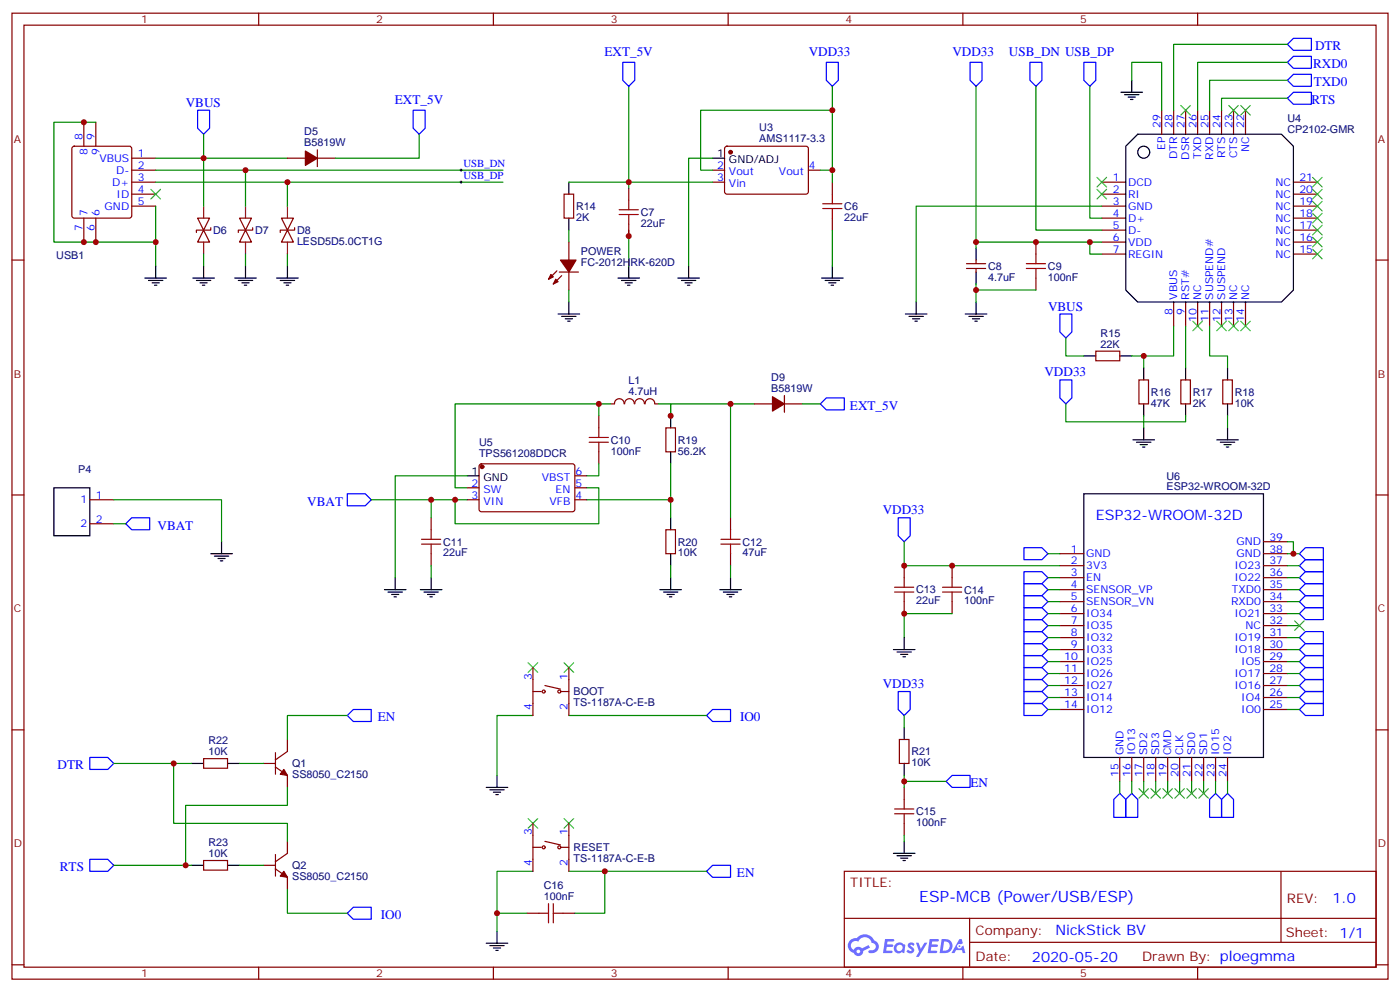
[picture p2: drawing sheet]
<svg xmlns="http://www.w3.org/2000/svg" width="412mm" height="292mm" viewBox="0 0 412 292" stroke-linecap="round" stroke-linejoin="round" font-family="sans-serif">
<g fill="none" stroke="#870000" stroke-width=".35">
<path d="M3.5 3.9h405.4v284.3h-405.4zM7.1 7.4h398.2v277.3h-398.2zM76.2 3.9v3.5M145.3 3.9v3.5M214.5 3.9v3.5M283.6 3.9v3.5M352.8 3.9v3.5M3.5 76.6h3.6M405.3 76.6h3.6M3.5 145.7h3.6M405.3 145.7h3.6M3.5 214.8h3.6"/>
<path d="M405.3 214.8h3.6M248.7 256.5h156.6v28.2h-156.6zM377.3 256.5v20.9M248.7 270.3h156.5M285.6 277.4h119.6M285.6 270.3v14.1M3.5 284h3.6M76.2 284.7v3.5M145.3 284.7v3.5M214.5 284.7v3.5M283.6 284.7v3.5M352.8 284.7v3.5"/>
<path d="M405.3 284h3.6"/>
</g>
<g fill="#5487ff">
<path d="M267.7 277.6a1.22 1.22 0 0 1 1.7 .3l-.4 .6a.47 .47 0 0 0-.3-.4 .47 .47 0 0 0-.5 .2l.1 .2a1.14 1.14 0 0 1 .8 1.8 1.14 1.14 0 0 1-1.9-.1l-.2-.1 .5-.6 .7 .4a.29 .29 0 0 0 .3-.2 .29 .29 0 0 0-.2-.3 1.04 1.04 0 0 1-.6-1.8z"/>
<path d="M260.7 276.4h2.4l.3 .2-.2 .5h-1.8l-.1 .9h1.5l.3 .4-.3 .3h-1.6l-.2 1.1 1.7 .1 .2 .3-.2 .3-2.6 .1z"/>
<path d="M273.8 276.4h2.4l.3 .2-.1 .5h-1.8l-.2 .9h1.6l.3 .4-.4 .3h-1.6l-.1 1.1 1.7 .1 .2 .3-.2 .3h-2.6z"/>
<path d="M282.6 276.4h.7l.3 1.3-.6 .3a.69 .69 0 0 0-1 .2 .69 .69 0 0 0 .4 1 .69 .69 0 0 0 .9-.6l.5-.3 .6 2.2h-.8l-.2-.8h-1.8l-.5 .8h-.8z"/>
<path d="M269.8 277.5h.8l.6 1.8 1.1-1.8h.9l-2.6 4.2h-.8l.9-1.6z"/>
<path d="M277.4 276.4l-.6 4.2h1.3a2.11 2.11 0 0 0 2.5-2.2 2.11 2.11 0 0 0-2.5-2zM278.1 277.1a1.39 1.39 0 0 1 1.7 1.5 1.39 1.39 0 0 1-1.8 1.2h-.3z"/>
<path d="M263.7 278a1.54 1.54 0 0 0-.1 2.2 1.54 1.54 0 0 0 2.2 .1l.6 .3 .3-2.3-.2-.3h-.4a1.49 1.49 0 0 0-2.4 0zM264 279a.94 .94 0 0 1 1.8 0 .94 .94 0 0 1-1.8 0z"/>
<path d="M250.4 276.8a2.18 2.18 0 0 0 1.1 3.7 1.44 1.44 0 0 0 1.6 .9 1.44 1.44 0 0 0 1.2-1.5l2-1-.5-.7-1.9 1a1.47 1.47 0 0 0-2.4 .4 1.39 1.39 0 0 1-.7-1.9 1.39 1.39 0 0 1 2-.5 2.12 2.12 0 0 1 2.2-1.3 2.12 2.12 0 0 1 1.9 1.7 1.14 1.14 0 0 1 1.1 1.4 1.14 1.14 0 0 1-1.7 .7 .43 .43 0 0 0-.5 .4 .43 .43 0 0 0 .4 .5 1.98 1.98 0 0 0 2.5-1.3 1.98 1.98 0 0 0-1.2-2.5 3.1 3.1 0 0 0-5.3-.7l-.9 .1zM252.3 280.1a.55 .55 0 0 1 1.1 0 .55 .55 0 0 1-1.1 0z"/>
<circle cx="282.6" cy="278.5" r=".26"/>
</g>
<g fill="none" stroke="#870000" stroke-width=".35">
<path d="M24.7 36v7M28.2 36v7M342.2 32.5v7M345.7 32.5v7M349.2 32.5v7M352.8 32.5v7M356.3 32.5v7M359.8 32.5v7M363.4 32.5v7M366.9 32.5v7M21.4 43.2l.5-.2h16.2l.5 .2 .2 .5v19.8l-.2 .5-.5 .2h-16.2l-.5-.2-.2-.5v-19.8zM38.8 57.1h7.1"/>
<path d="M38.8 53.6h7.1M38.8 50.1h7.1M38.8 46.6h7.1M84.7 46.6h5.3M93.5 44.1v4.9M93.5 46.6h5.3M166.2 57.1h2.8v7.1h-2.8zM185.2 55.4v3.5M209.9 53.6h3.5M209.9 50.1h3.5M213.7 43.2l.4-.2 23.6 .1 .4 .6v13l-.7 .4h-23.5l-.5-.7v-12.7zM238.1 50.1h3.6"/>
<path d="M245.2 53.6v3.5M324.6 57.1h7M324.6 53.6h7M381 57.1h7.1M381 53.6h7.1M24.7 64.2v7.1M28.2 64.2v7.1M38.8 60.7h7.1M58.2 64.2h3.5l-1.7 3.5zM60 67.7l1.7 3.6h-3.5zM62.1 67v.7h-4.2v.7M70.6 64.2h3.5l-1.8 3.5z"/>
<path d="M72.3 67.7l1.8 3.6h-3.5zM74.4 67v.7h-4.2v.7M82.9 64.2h3.5l-1.7 3.5zM84.7 67.7l1.7 3.6h-3.5zM86.8 67v.7h-4.3v.7M164 79.7l-2.4 2.5M167.6 71.3v5.3M185.2 66v3.5M245.2 64.2v3.5M284.7 79h5.6M284.7 77.6h5.6M287.5 76.6v1"/>
<path d="M287.5 79v1.1M305.2 71.3v3.5M324.6 60.7h7M324.6 64.2h7M324.6 67.7h7M324.6 71.3h7M324.6 74.8h7M381 60.7h7.1M381 64.2h7.1M381 67.7h7.1M381 71.3h7.1M381 74.8h7.1"/>
<path d="M164.7 80.1h5.7M165.5 81.1l-2.5 2.5M167.6 80.1v5.3M305.2 81.8v3.6M345.7 88.9v7.1M349.2 88.9v7.1M352.8 88.9v7.1M356.3 88.9v7.1M359.8 88.9v7.1M363.4 88.9v7.1M366.9 88.9v7.1M179.9 118.9h1.1"/>
<path d="M181 118.9a1.41 1.41 0 0 1 1.4-1.5 1.41 1.41 0 0 1 1.4 1.5M184 118.9a1.41 1.41 0 0 1 1.4-1.5 1.41 1.41 0 0 1 1.4 1.5M187 118.9a1.41 1.41 0 0 1 1.4-1.5 1.41 1.41 0 0 1 1.4 1.5M190 118.9a1.41 1.41 0 0 1 1.4-1.5 1.41 1.41 0 0 1 1.4 1.5M193 118.9h1M222.2 118.9h5.3M231.1 116.4v5M231.1 118.9h5.3M322.8 103.4h7v2.8h-7zM335.5 111.8h2.8v7.1h-2.8zM347.8 111.8h2.9v7.1h-2.9zM360.2 111.8h2.8v7.1h-2.8z"/>
<path d="M141.3 136.7l.5-.2 27.1 .1 .4 .6v13l-.7 .4h-27.1l-.4-.7v-12.7zM176.4 122.4v3.5M176.4 133v3.5M196.1 125.9h2.9v7.1h-2.9zM26.5 147.1h7M26.5 154.2h7M127 152.4v3.5M137.6 147.1h3.5M137.6 143.6h3.5M169.3 147.1h3.6M169.3 143.6h3.6M169.3 140.1h3.6"/>
<path d="M196.1 155.9h2.9v7.1h-2.9zM215.2 152.4v3.5M372.2 159.5h7M127 163v3.5M215.2 163v3.5M266.3 166.5v3.5M266.3 177.1v3.5M280.5 166.5v3.5M280.5 177.1v3.5M312.2 163h7.1M312.2 166.5h7.1M312.2 170h7.1"/>
<path d="M312.2 173.6h7.1M312.2 177.1h7.1M372.2 163h7M372.2 166.5h7M372.2 170h7M372.2 173.6h7M372.2 177.1h7M157 196.5v14.1M167.6 196.5v14.1M312.2 180.6h7.1M312.2 184.1h7.1M312.2 187.7h7.1"/>
<path d="M312.2 191.2h7.1M312.2 194.7h7.1M312.2 198.3h7.1M372.2 180.6h7M372.2 184.1h7M372.2 187.7h7M372.2 191.2h7M372.2 194.7h7M372.2 198.3h7M84.7 217.7v3.5l-3.6 2.5M157 203.6h2.5M160.5 201.8l4.6 1"/>
<path d="M165.1 203.6h2.5M264.9 217.7h2.9v7h-2.9zM312.2 201.8h7.1M312.2 205.3h7.1M312.2 208.8h7.1M372.2 201.8h7M372.2 205.3h7M372.2 208.8h7M60 223.3h7v2.8h-7zM77.6 224.7h3.5M81.1 225.8l3.6 2.4v3.6M81.1 221.5v6.4"/>
<path d="M266.3 231.8v3.5M329.8 223v7M333.4 223v7M336.9 223v7M340.4 223v7M344 223v7M347.5 223v7M351 223v7M354.5 223v7M358.1 223v7M361.6 223v7M60 253.3h7v2.8h-7z"/>
<path d="M77.6 254.7h3.5M81.1 255.8l3.6 2.4v3.6M81.1 251.5v6.4M84.7 247.7v3.5l-3.6 2.4M157 242.4v14.1M157 249.4h2.5M160.5 247.7l4.6 1M165.1 249.4h2.5M167.6 242.4v14.1M266.3 242.4v3.5M155.2 268.8h3.5M165.8 268.8h3.5"/>
<circle cx="160.2" cy="203.6" r=".44"/>
<circle cx="164.7" cy="203.6" r=".44"/>
<circle cx="160.2" cy="249.4" r=".44"/>
<circle cx="164.7" cy="249.4" r=".44"/>
</g>
<g fill="none" stroke="#00f" stroke-width=".35">
<path d="M183.4 18.3h3.6v5.3l-1.8 1.8-1.8-1.8zM243.4 18.3h3.5v5.3l-1.7 1.8-1.8-1.8zM285.8 18.3h3.5v5.3l-1.8 1.8-1.7-1.8zM303.4 18.3h3.5v5.3l-1.7 1.8-1.8-1.8zM319.3 18.3h3.5v5.3l-1.8 1.8-1.7-1.8zM379.2 13.1l1.8-1.8h5.3v3.5h-5.3zM381 16.6h5.3v3.5h-5.3l-1.8-1.8zM58.2 32.5h3.5v5.2l-1.7 1.8-1.8-1.8zM121.7 32.5h3.5v5.2l-1.7 1.8-1.8-1.8zM379.2 23.6l1.8-1.7h5.3v3.5h-5.3zM379.2 28.9l1.8-1.7h5.3v3.5h-5.3zM312.2 92.4h3.5v5.3l-1.7 1.8-1.8-1.8z"/>
<path d="M241.7 118.9l1.7-1.8h5.3v3.5h-5.3zM312.2 111.8h3.5v5.3l-1.7 1.8-1.8-1.8zM37 154.2l1.8-1.8h5.3v3.5h-5.3zM102.3 145.3h5.3l1.8 1.8-1.8 1.8h-5.3zM264.6 152.4h3.5v5.3l-1.8 1.8-1.7-1.8zM301.6 171.8h5.3l1.8 1.8-1.8 1.7h-5.3zM301.6 175.3h5.3l1.8 1.8-1.8 1.8h-5.3zM301.6 168.3h5.3l1.8 1.7-1.8 1.8h-5.3zM301.6 161.2h5.3l1.8 1.8-1.8 1.7h-5.3zM301.6 178.9h5.3l1.8 1.7-1.8 1.8h-5.3zM382.8 177.1l1.7-1.8h5.3v3.6h-5.3zM382.8 163l1.7-1.8h5.3v3.5h-5.3z"/>
<path d="M382.8 166.5l1.7-1.8h5.3v3.6h-5.3zM382.8 170l1.7-1.7h5.3v3.5h-5.3zM382.8 173.6l1.7-1.8h5.3v3.5h-5.3zM384.5 178.9h5.3v3.5h-5.3l-1.7-1.8zM301.6 182.4h5.3l1.8 1.7-1.8 1.8h-5.3zM301.6 185.9h5.3l1.8 1.8-1.8 1.7h-5.3zM301.6 189.4h5.3l1.8 1.8-1.8 1.8h-5.3zM301.6 193h5.3l1.8 1.7-1.8 1.8h-5.3zM301.6 196.5h5.3l1.8 1.8-1.8 1.7h-5.3zM382.8 187.7l1.7-1.8h5.3v3.5h-5.3zM382.8 194.7l1.7-1.7h5.3v3.5h-5.3zM382.8 198.3l1.7-1.8h5.3v3.5h-5.3z"/>
<path d="M384.5 189.4h5.3v3.6h-5.3l-1.7-1.8zM104.1 208.8h5.3v3.6h-5.3l-1.8-1.8zM208.1 210.6l1.8-1.8h5.3v3.6h-5.3zM264.6 203.6h3.5v5.2l-1.8 1.8-1.7-1.8zM301.6 200h5.3l1.8 1.8-1.8 1.8h-5.3zM301.6 203.6h5.3l1.8 1.7-1.8 1.8h-5.3zM301.6 207.1h5.3l1.8 1.7-1.8 1.8h-5.3zM382.8 208.8l1.7-1.7h5.3v3.5h-5.3zM384.5 200h5.3v3.6h-5.3l-1.7-1.8zM384.5 203.6h5.3v3.5h-5.3l-1.7-1.8zM26.5 223h5.2l1.8 1.7-1.8 1.8h-5.2zM278.7 230l1.8-1.8h5.3v3.6h-5.3z"/>
<path d="M329.8 233.5l1.8 1.8v5.3h-3.5v-5.3zM333.4 233.5l1.7 1.8v5.3h-3.5v-5.3zM358.1 233.5l1.7 1.8v5.3h-3.5v-5.3zM361.6 233.5l1.8 1.8v5.3h-3.6v-5.3zM26.5 252.9h5.2l1.8 1.8-1.8 1.8h-5.2zM208.1 256.5l1.8-1.8h5.3v3.5h-5.3zM102.3 268.8l1.8-1.7h5.3v3.5h-5.3z"/>
</g>
<g fill="none" stroke="#008700" stroke-width=".35">
<path d="M379.2 18.3h-26.4v14.2M379.2 13.1h-33.5v19.4M28.2 36h-12.3v35.3h30v-10.6M60 39.5v21.2M123.5 39.5v7.1h-24.7M185.2 25.4v28.2h24.7M245.2 25.4v7.1M287.5 25.4v47.6M305.2 25.4v42.3h19.4M321 25.4v38.8h3.6M333.4 23.6v-5.3h8.8v14.2M379.2 23.6h-22.9v8.9"/>
<path d="M379.2 28.9h-19.4v3.6M45.9 46.6h38.8M45.9 50.1h102.3M45.9 53.6h102.3M72.3 50.1v10.6M84.7 53.6v7.1M167.6 53.6h17.6v1.8M209.9 50.1h-3.5v-17.6h38.8v17.6h-3.5M209.9 46.6h-7.1v31.7M245.2 50.1v3.5M45.9 71.3v7M60 74.8v3.5"/>
<path d="M72.3 74.8v3.5M84.7 74.8v3.5M167.6 67.7v3.6M185.2 67.7v10.6M245.2 67.7v10.6M287.5 71.3h37.1M321 71.3v3.5h3.6M324.6 60.7h-54.7v28.2M167.6 85.4v3.5M287.5 83.6v5.3M287.5 85.4h17.7M314 99.5v5.3h5.3"/>
<path d="M345.7 96v8.8h-8.8M349.2 96v12.3M356.3 96v8.8h5.3v3.5M176.4 118.9h3.5M194 118.9h3.6v3.5v-3.5h17.6v33.5M215.2 118.9h7M236.4 118.9h5.3M314 118.9v5.3h35.2v-1.8M333.4 104.8h3.5v3.5M176.4 136.5v3.6h-3.5M176.4 122.4v-3.5h-42.3v24.7h3.5M197.6 136.5v15.9"/>
<path d="M336.9 122.4v3.5M361.6 122.4v3.5M33.5 147.1h31.8v12.4M33.5 154.2h3.5M109.4 147.1h17.6M134.1 147.1h-7.1v5.3M137.6 140.1h-21.2v29.9M172.9 143.6h3.5v10.6h-42.3v-7.1h3.5M172.9 147.1h24.7M266.3 159.5v7h45.9M379.2 159.5h1.8v3.5M127 166.5v3.5"/>
<path d="M197.6 166.5v3.5M215.2 166.5v3.5M308.7 177.1h3.5M308.7 163h3.5M308.7 170h3.5M308.7 173.6h3.5M379.2 177.1h3.6M379.2 163h3.6M379.2 170h3.6M379.2 173.6h3.6M379.2 166.5h3.6M280.5 180.6h-14.2v7.1"/>
<path d="M308.7 180.6h3.5M308.7 184.1h3.5M308.7 187.7h3.5M308.7 191.2h3.5M308.7 194.7h3.5M308.7 198.3h3.5M379.2 180.6h3.6M379.2 184.1h3.6M379.2 187.7h3.6M379.2 191.2h3.6M379.2 194.7h3.6M379.2 198.3h3.6"/>
<path d="M102.3 210.6h-17.6v7.1M157 210.6h-10.6v17.6M167.6 210.6h40.5M266.3 210.6v3.5M308.7 201.8h3.5M308.7 205.3h3.5M308.7 208.8h3.5M379.2 201.8h3.6M379.2 205.3h3.6M379.2 208.8h3.6M33.5 224.7h22.9M51.2 224.7v17.7h33.5v5.3"/>
<path d="M70.6 224.7h7M84.7 231.8v5.3h-30v17.6M266.3 228.2v3.6M266.3 230h12.4M329.8 230v3.5M333.4 230v3.5M336.9 230v3.5M340.4 230v3.5M344 230v3.5M347.5 230v3.5M351 230v3.5M354.5 230v3.5"/>
<path d="M358.1 230v3.5M361.6 230v3.5M33.5 254.7h22.9M70.6 254.7h7M157 256.5h-10.6v17.6M167.6 256.5h40.5M178.2 256.5v12.3h-8.9M266.3 245.9v1.8M84.7 261.8v7h17.6M146.4 268.8h8.8"/>
</g>
<g fill="none" stroke="#000" stroke-width=".35">
<path d="M330.2 27.2h6.3M331.3 27.9h4.2M332.3 28.6h2.1M333 29.3h.7M333.4 23.6v3.6M335.1 39.5h42.4l3.5 3.5v42.4l-3.5 3.5h-42.4l-3.5-3.5v-42.4zM167.6 53.6v3.5M209.9 46.6h3.5M45.9 78.3v3.5M60 78.3v3.5M72.3 78.3v3.5M84.7 78.3v3.5"/>
<path d="M167.6 64.2v3.5M185.2 78.3v3.5M202.8 78.3v3.5M245.2 78.3v3.5M287.5 73v3.6M42.7 81.8h6.3M43.7 82.5h4.3M44.8 83.3h2.1M45.5 84h.7M56.8 81.8h6.3M57.9 82.5h4.2M58.9 83.3h2.1"/>
<path d="M59.6 84h.7M69.1 81.8h6.4M70.2 82.5h4.2M71.3 83.3h2.1M72 84h.7M81.5 81.8h6.3M82.5 82.5h4.3M83.6 83.3h2.1M84.3 84h.7M164.4 92.4h6.3M165.5 93.1h4.2M166.5 93.8h2.1"/>
<path d="M167.2 94.5h.7M167.6 88.9v3.5M182 81.8h6.4M183.1 82.5h4.2M184.1 83.3h2.2M184.9 84h.7M199.7 81.8h6.3M200.7 82.5h4.3M201.8 83.3h2.1M202.5 84h.7M242 81.8h6.4M243.1 82.5h4.2"/>
<path d="M244.1 83.3h2.1M244.8 84h.7M266.7 92.4h6.3M267.8 93.1h4.2M268.8 93.8h2.1M269.5 94.5h.7M269.9 88.9v3.5M284.3 92.4h6.4M285.4 93.1h4.2M286.5 93.8h2.1M287.2 94.5h.7M287.5 80.1v3.5"/>
<path d="M287.5 88.9v3.5M319.3 104.8h3.5M329.8 104.8h3.6M336.9 108.3v3.5M336.9 118.9v3.5M349.2 108.3v3.5M349.2 118.9v3.5M361.6 108.3v3.5M361.6 118.9v3.5M197.6 122.4v3.5M197.6 133v3.5M333.7 129.5h6.4"/>
<path d="M334.8 130.2h4.2M335.8 130.9h2.2M336.5 131.6h.8M336.9 125.9v3.6M358.4 129.5h6.4M359.5 130.2h4.2M360.5 130.9h2.2M361.2 131.6h.7M361.6 125.9v3.6M15.9 143.6h10.6v14.1h-10.6zM65.3 159.5v3.5M137.6 140.1h3.5"/>
<path d="M197.6 152.4v3.5M319.3 145.3h52.9v77.7h-52.9zM62.1 163h6.3M63.1 163.7h4.3M64.2 164.4h2.1M64.9 165.1h.7M113.2 173.6h6.4M114.3 174.3h4.2M115.4 175h2.1M116.1 175.7h.7M116.4 170v3.6M123.8 173.6h6.4"/>
<path d="M124.9 174.3h4.2M125.9 175h2.2M126.6 175.7h.8M127 170v3.6M194.4 173.6h6.3M195.4 174.3h4.3M196.5 175h2.1M197.2 175.7h.7M197.6 163v3.5M197.6 170v3.6M212 173.6h6.4M213.1 174.3h4.2"/>
<path d="M214.1 175h2.2M214.8 175.7h.7M215.2 170v3.6M263.2 191.2h6.3M264.2 191.9h4.3M265.3 192.6h2.1M266 193.3h.7M266.3 187.7v3.5M266.3 214.1v3.6M56.4 224.7h3.6M67 224.7h3.6M143.2 231.8h6.4"/>
<path d="M144.3 232.5h4.2M145.3 233.2h2.2M146 233.9h.8M146.4 228.2v3.6M266.3 224.7v3.5M56.4 254.7h3.6M67 254.7h3.6M263.2 251.2h6.3M264.2 251.9h4.3M265.3 252.6h2.1M266 253.3h.7M266.3 247.7v3.5"/>
<path d="M143.2 277.6h6.4M144.3 278.3h4.2M145.3 279h2.2M146 279.8h.8M146.4 274.1v3.5"/>
<circle cx="336.9" cy="44.8" r="1.76"/>
</g>
<path d="M60 60.7v3.5M60 71.3v3.5M72.3 60.7v3.5M72.3 71.3v3.5M84.7 60.7v3.5M84.7 71.3v3.5" fill="none" stroke="#8c2424" stroke-width=".35"/>
<path d="M135.5 53.6h.7M135.5 50.1h.7M135.8 49.7v.7M135.8 53.3v.7" fill="none" stroke="#000" stroke-width=".29"/>
<g fill="#870000" stroke="#870000" stroke-width=".35">
<path d="M90 44.4l3.5 2.2-3.5 2.1z"/>
<path d="M163.7 82.2l.7 .7-1.4 .7z"/>
<path d="M162.3 80.8l.7 .7-1.4 .7z"/>
<path d="M165.1 76.6h4.6l-2.1 3.5z"/>
<path d="M83.6 226.5l1.1 1.7-2.2-.3z"/>
<path d="M83.6 256.5l1.1 1.7-2.2-.3z"/>
<path d="M227.5 116.8l3.6 2.1-3.6 2.1z"/>
<circle cx="215.2" cy="44.8" r=".53"/>
<circle cx="142" cy="137.4" r=".53"/>
</g>
<g fill="none" stroke="#a10000" stroke-width=".35">
<path d="M185.2 58.9v2.8M242.4 60h5.6M245.2 57.1v2.9M182.4 63.1h5.6M182.4 61.7h5.6M185.2 63.1v2.9M242.4 61.4h5.6M245.2 61.4v2.8M302.3 79h5.7M302.3 77.6h5.7M305.2 74.8v2.8M305.2 79v2.8"/>
<path d="M173.6 130.2h5.6M173.6 128.8h5.6M176.4 125.9v2.9M176.4 130.2v2.8M124.2 158.7h5.6M127 155.9v2.8M212.4 158.7h5.6M215.2 155.9v2.8M124.2 160.2h5.6M127 160.2v2.8M212.4 160.2h5.6M215.2 160.2v2.8"/>
<path d="M263.5 174.3h5.7M263.5 172.9h5.7M266.3 170v2.9M266.3 174.3v2.8M277.6 174.3h5.7M277.6 172.9h5.7M280.5 170v2.9M280.5 174.3v2.8M263.5 238.1h5.7M263.5 239.5h5.7M266.3 235.3v2.8M266.3 239.5v2.9"/>
<path d="M158.7 268.8h2.9M161.6 266v5.6M163 266v5.6M163 268.8h2.8"/>
</g>
<g fill="none" stroke="#3c3" stroke-width=".35">
<path d="M347.8 31l2.9 2.9M350.7 31l-2.9 2.9M361.9 31l2.9 2.9M364.8 31l-2.9 2.9M365.5 31l2.8 2.9M368.3 31l-2.8 2.9M44.4 55.7l2.9 2.9M47.3 55.7l-2.9 2.9M323.1 52.2l2.9 2.8M323.1 55.7l2.9 2.9M326 52.2l-2.9 2.8M326 55.7l-2.9 2.9"/>
<path d="M386.6 52.2l2.9 2.8M386.6 55.7l2.9 2.9M386.6 59.3l2.9 2.8M389.5 52.2l-2.9 2.8M389.5 55.7l-2.9 2.9M389.5 59.3l-2.9 2.8M386.6 62.8l2.9 2.8M386.6 66.3l2.9 2.8M386.6 69.8l2.9 2.9M386.6 73.4l2.9 2.8M389.5 62.8l-2.9 2.8M389.5 66.3l-2.9 2.8"/>
<path d="M389.5 69.8l-2.9 2.9M389.5 73.4l-2.9 2.8M351.4 94.5l2.8 2.9M354.2 94.5l-2.8 2.9M358.4 94.5l2.8 2.9M361.2 94.5l-2.8 2.9M361.9 94.5l2.9 2.9M364.8 94.5l-2.9 2.9M365.5 94.5l2.8 2.9M368.3 94.5l-2.8 2.9M155.6 195.1l2.8 2.8M158.4 195.1l-2.8 2.8"/>
<path d="M166.2 195.1l2.8 2.8M169 195.1l-2.8 2.8M381.4 182.7l2.8 2.9M384.2 182.7l-2.8 2.9M335.5 232.1l2.8 2.9M338.3 232.1l-2.8 2.9M339 232.1l2.8 2.9M341.8 232.1l-2.8 2.9M342.5 232.1l2.9 2.9M345.4 232.1l-2.9 2.9M346.1 232.1l2.8 2.9M348.9 232.1l-2.8 2.9"/>
<path d="M349.6 232.1l2.8 2.9M352.4 232.1l-2.8 2.9M353.1 232.1l2.9 2.9M356 232.1l-2.9 2.9M155.6 240.9l2.8 2.9M158.4 240.9l-2.8 2.9M166.2 240.9l2.8 2.9M169 240.9l-2.8 2.9"/>
</g>
<g fill="#c00">
<circle cx="215.2" cy="118.9" r=".88"/>
<circle cx="197.6" cy="147.1" r=".88"/>
<circle cx="127" cy="147.1" r=".88"/>
<circle cx="134.1" cy="147.1" r=".88"/>
<circle cx="266.3" cy="166.5" r=".88"/>
<circle cx="266.3" cy="230" r=".88"/>
<circle cx="266.3" cy="180.6" r=".88"/>
<circle cx="178.2" cy="256.5" r=".88"/>
<circle cx="54.7" cy="254.7" r=".88"/>
<circle cx="287.5" cy="85.4" r=".88"/>
<circle cx="185.2" cy="53.6" r=".88"/>
<circle cx="45.9" cy="71.3" r=".88"/>
<circle cx="24.7" cy="71.3" r=".88"/>
<circle cx="24.7" cy="36" r=".88"/>
<circle cx="60" cy="46.6" r=".88"/>
<circle cx="28.2" cy="71.3" r=".88"/>
<circle cx="72.3" cy="50.1" r=".88"/>
<circle cx="84.7" cy="53.6" r=".88"/>
<circle cx="245.2" cy="50.1" r=".88"/>
<circle cx="245.2" cy="32.5" r=".88"/>
<circle cx="336.9" cy="104.8" r=".88"/>
<circle cx="305.2" cy="71.3" r=".88"/>
<circle cx="287.5" cy="71.3" r=".88"/>
<circle cx="321" cy="71.3" r=".88"/>
<circle cx="51.2" cy="224.7" r=".88"/>
<circle cx="146.4" cy="268.8" r=".88"/>
<circle cx="280.5" cy="166.5" r=".88"/>
<circle cx="381" cy="163" r=".88"/>
<circle cx="176.4" cy="118.9" r=".88"/>
<circle cx="197.6" cy="122.4" r=".88"/>
<circle cx="185.2" cy="69.5" r=".88"/>
</g>
<text font-size="4.6" fill="#00f" x="270.8" y="265.5">ESP-MCB (Power/USB/ESP)</text>
<g font-size="4.2" fill="#00f">
<text x="322.8" y="153.1">ESP32-WROOM-32D</text>
<text x="392.5" y="265.7">1.0</text>
<text x="310.9" y="275.3">NickStick BV</text>
<text x="304" y="283.1">2020-05-20</text>
</g>
<g font-size="3.9" fill="#00f">
<text x="178.1" y="16.6">EXT_5V</text>
<text x="238.2" y="16.6">VDD33</text>
<text x="280.5" y="16.6">VDD33</text>
<text x="297.2" y="16.6">USB_DN USB_DP</text>
<text x="387.4" y="14.8">DTR</text>
<text x="386.8" y="20.1">RXD0</text>
<text x="387" y="25.4">TXD0</text>
<text x="54.7" y="31.4">VBUS</text>
<text x="116.3" y="30.7">EXT_5V</text>
<text x="386.3" y="30.7">RTS</text>
<text x="308.7" y="91.4">VBUS</text>
<text x="307.7" y="110.8">VDD33</text>
<text x="250.4" y="120.6">EXT_5V</text>
<text x="90.5" y="148.9">VBAT</text>
<text x="46.4" y="155.9">VBAT</text>
<text x="260" y="151.4">VDD33</text>
<text x="260" y="202.5">VDD33</text>
<text x="111.3" y="212.4">EN</text>
<text x="218" y="212.4">IO0</text>
<text x="17" y="226.5">DTR</text>
<text x="285.9" y="231.8">EN</text>
<text x="17.6" y="256.5">RTS</text>
<text x="217.1" y="258.2">EN</text>
<text x="112.2" y="270.6">IO0</text>
</g>
<g font-size="3.9" fill="#800">
<text x="250.5" y="261.1">TITLE:</text>
<text x="379.1" y="265.7">REV:</text>
<text x="287.4" y="275.3">Company:</text>
<text x="378.7" y="275.9">Sheet: 1/1</text>
<text x="287.4" y="282.9">Date:</text>
<text x="336.4" y="283">Drawn By: ploegmma</text>
</g>
<g font-size="3.2" fill="#800">
<text x="41.6" y="6.9">1</text>
<text x="110.8" y="6.9">2</text>
<text x="179.9" y="6.9">3</text>
<text x="249.1" y="6.9">4</text>
<text x="318.2" y="6.9">5</text>
<text x="4.1" y="42">A</text>
<text x="405.9" y="42">A</text>
<text x="4.1" y="111.1">B</text>
<text x="405.9" y="111.1">B</text>
<text x="4.1" y="180.3">C</text>
<text x="405.9" y="180.3">C</text>
<text x="4.1" y="249.4">D</text>
<text x="405.9" y="249.4">D</text>
<text x="41.6" y="287.7">1</text>
<text x="110.8" y="287.7">2</text>
<text x="179.9" y="287.7">3</text>
<text x="249.1" y="287.7">4</text>
<text x="318.2" y="287.7">5</text>
</g>
<g font-size="3.2" fill="#000080">
<text x="379.2" y="36">U4</text>
<text x="89.6" y="39.8">D5</text>
<text x="223.7" y="41.9">AMS1117-3.3</text>
<text x="223.7" y="38.7">U3</text>
<text x="379.2" y="39.2">CP2102-GMR</text>
<text x="89.6" y="43">B5819W</text>
<text x="169.7" y="65">2K</text>
<text x="169.7" y="61.8">R14</text>
<text x="188.7" y="63.6">C7</text>
<text x="248.7" y="65">22uF</text>
<text x="248.7" y="61.8">C6</text>
<text x="62.8" y="68.8">D6</text>
<text x="75.1" y="68.8">D7</text>
<text x="87.5" y="68.8">D8</text>
<text x="188.7" y="66.8">22uF</text>
<text x="16.6" y="76.2">USB1</text>
<text x="87.5" y="72">LESD5D5.0CT1G</text>
<text x="171.1" y="75.1">POWER</text>
<text x="171.1" y="78.3">FC-2012HRK-620D</text>
<text x="291" y="82.6">4.7uF</text>
<text x="291" y="79.5">C8</text>
<text x="308.7" y="82.6">100nF</text>
<text x="308.7" y="79.4">C9</text>
<text x="324.2" y="99.1">R15</text>
<text x="324.2" y="102.3">22K</text>
<text x="185.1" y="113.1">L1</text>
<text x="227.2" y="112.2">D9</text>
<text x="185.1" y="116.3">4.7uH</text>
<text x="227.2" y="115.4">B5819W</text>
<text x="339" y="119.7">47K</text>
<text x="339" y="116.5">R16</text>
<text x="351.4" y="119.7">2K</text>
<text x="351.4" y="116.5">R17</text>
<text x="363.7" y="119.7">10K</text>
<text x="363.7" y="116.5">R18</text>
<text x="141.1" y="131.2">U5</text>
<text x="179.9" y="130.6">C10</text>
<text x="199.7" y="130.6">R19</text>
<text x="141.1" y="134.4">TPS561208DDCR</text>
<text x="179.9" y="133.8">100nF</text>
<text x="199.7" y="133.8">56.2K</text>
<text x="23" y="139.3">P4</text>
<text x="343.6" y="141.2">U6</text>
<text x="343.6" y="144.3">ESP32-WROOM-32D</text>
<text x="130.5" y="160.6">C11</text>
<text x="199.7" y="160.6">R20</text>
<text x="218.7" y="160.6">C12</text>
<text x="130.5" y="163.8">22uF</text>
<text x="199.7" y="163.8">10K</text>
<text x="218.7" y="163.8">47uF</text>
<text x="269.9" y="177.9">22uF</text>
<text x="269.9" y="174.7">C13</text>
<text x="284" y="177.9">100nF</text>
<text x="284" y="174.7">C14</text>
<text x="169" y="207.8">TS-1187A-C-E-B</text>
<text x="169" y="204.7">BOOT</text>
<text x="61.4" y="219">R22</text>
<text x="61.4" y="222.3">10K</text>
<text x="86.1" y="225.8">Q1</text>
<text x="268.5" y="225.5">10K</text>
<text x="268.5" y="222.3">R21</text>
<text x="86.1" y="229">SS8050_C2150</text>
<text x="269.9" y="240">C15</text>
<text x="269.9" y="243.2">100nF</text>
<text x="61.4" y="249">R23</text>
<text x="169" y="250.5">RESET</text>
<text x="61.4" y="252.2">10K</text>
<text x="86.1" y="255.8">Q2</text>
<text x="169" y="253.7">TS-1187A-C-E-B</text>
<text x="86.1" y="259">SS8050_C2150</text>
<text x="160.2" y="261.7">C16</text>
<text x="160.2" y="264.9">100nF</text>
</g>
<g font-size="3.2" fill="#00f">
<text x="24.3" y="41.3" transform="rotate(-90 24.3 41.3)">8</text>
<text x="27.9" y="41.3" transform="rotate(-90 27.9 41.3)">9</text>
<text x="341.8" y="37.7" transform="rotate(-90 341.8 37.7)">29</text>
<text x="345.4" y="37.7" transform="rotate(-90 345.4 37.7)">28</text>
<text x="348.9" y="37.7" transform="rotate(-90 348.9 37.7)">27</text>
<text x="352.4" y="37.7" transform="rotate(-90 352.4 37.7)">26</text>
<text x="356" y="37.7" transform="rotate(-90 356 37.7)">25</text>
<text x="359.5" y="37.7" transform="rotate(-90 359.5 37.7)">24</text>
<text x="363" y="37.7" transform="rotate(-90 363 37.7)">23</text>
<text x="366.5" y="37.7" transform="rotate(-90 366.5 37.7)">22</text>
<text x="25.8" y="45.8" transform="rotate(-90 25.8 45.8)">8</text>
<text x="29.3" y="47.6">VBUS</text>
<text x="29.3" y="45.8" transform="rotate(-90 29.3 45.8)">9</text>
<text x="40.6" y="46.2">1</text>
<text x="343.3" y="44.1" transform="rotate(-90 343.3 44.1)">EP</text>
<text x="346.8" y="46.8" transform="rotate(-90 346.8 46.8)">DTR</text>
<text x="350.3" y="47" transform="rotate(-90 350.3 47)">DSR</text>
<text x="353.8" y="46.8" transform="rotate(-90 353.8 46.8)">TXD</text>
<text x="357.4" y="47" transform="rotate(-90 357.4 47)">RXD</text>
<text x="360.9" y="46.5" transform="rotate(-90 360.9 46.5)">RTS</text>
<text x="364.4" y="46.6" transform="rotate(-90 364.4 46.6)">CTS</text>
<text x="367.9" y="44.8" transform="rotate(-90 367.9 44.8)">NC</text>
<text x="34.2" y="51.2">D-</text>
<text x="40.6" y="53.3">3</text>
<text x="40.6" y="49.7">2</text>
<text x="136.5" y="52.7">USB_DP</text>
<text x="136.5" y="49.2">USB_DN</text>
<text x="211.2" y="49.7">2</text>
<text x="211.2" y="53.3">3</text>
<text x="214.7" y="51.5">Vout</text>
<text x="229.5" y="51.5">Vout</text>
<text x="238.3" y="49.7">4</text>
<text x="327.8" y="53.3">1</text>
<text x="382.8" y="53.3">21</text>
<text x="33.1" y="54.7">D+</text>
<text x="34.3" y="58.2">ID</text>
<text x="40.6" y="56.8">4</text>
<text x="214.7" y="55">Vin</text>
<text x="327.8" y="56.8">2</text>
<text x="332.3" y="54.7">DCD</text>
<text x="332.3" y="58.2">RI</text>
<text x="375.7" y="58.2">NC</text>
<text x="375.7" y="54.7">NC</text>
<text x="382.8" y="56.8">20</text>
<text x="25.8" y="63.5" transform="rotate(-90 25.8 63.5)">7</text>
<text x="29.3" y="63.5" transform="rotate(-90 29.3 63.5)">6</text>
<text x="30.8" y="61.7">GND</text>
<text x="40.6" y="60.3">5</text>
<text x="327.8" y="60.3">3</text>
<text x="327.8" y="63.9">4</text>
<text x="332.3" y="61.7">GND</text>
<text x="332.3" y="65.3">D+</text>
<text x="375.7" y="65.3">NC</text>
<text x="375.7" y="61.7">NC</text>
<text x="382.8" y="63.9">18</text>
<text x="382.8" y="60.3">19</text>
<text x="24.3" y="68" transform="rotate(-90 24.3 68)">7</text>
<text x="27.9" y="68" transform="rotate(-90 27.9 68)">6</text>
<text x="327.8" y="67.4">5</text>
<text x="327.8" y="70.9">6</text>
<text x="332.3" y="68.8">D-</text>
<text x="375.7" y="68.8">NC</text>
<text x="382.8" y="70.9">16</text>
<text x="382.8" y="67.4">17</text>
<text x="327.8" y="74.4">7</text>
<text x="332.3" y="72.3">VDD</text>
<text x="332.3" y="75.8">REGIN</text>
<text x="375.7" y="75.8">NC</text>
<text x="375.7" y="72.3">NC</text>
<text x="382.8" y="74.4">15</text>
<text x="346.8" y="88.2" transform="rotate(-90 346.8 88.2)">VBUS</text>
<text x="350.3" y="88.2" transform="rotate(-90 350.3 88.2)">RST#</text>
<text x="353.8" y="88.2" transform="rotate(-90 353.8 88.2)">NC</text>
<text x="357.4" y="88.2" transform="rotate(-90 357.4 88.2)">SUSPEND#</text>
<text x="360.9" y="88.2" transform="rotate(-90 360.9 88.2)">SUSPEND</text>
<text x="364.4" y="88.2" transform="rotate(-90 364.4 88.2)">NC</text>
<text x="367.9" y="88.2" transform="rotate(-90 367.9 88.2)">NC</text>
<text x="345.4" y="92.7" transform="rotate(-90 345.4 92.7)">8</text>
<text x="348.9" y="92.7" transform="rotate(-90 348.9 92.7)">9</text>
<text x="352.4" y="94.7" transform="rotate(-90 352.4 94.7)">10</text>
<text x="356" y="94.7" transform="rotate(-90 356 94.7)">11</text>
<text x="359.5" y="94.7" transform="rotate(-90 359.5 94.7)">12</text>
<text x="363" y="94.7" transform="rotate(-90 363 94.7)">13</text>
<text x="366.5" y="94.7" transform="rotate(-90 366.5 94.7)">14</text>
<text x="138.9" y="143.2">2</text>
<text x="159.6" y="141.5">VBST</text>
<text x="169.5" y="143.2">5</text>
<text x="169.5" y="139.7">6</text>
<text x="23.7" y="148.2">1</text>
<text x="28.2" y="146.8">1</text>
<text x="138.9" y="146.8">3</text>
<text x="142.4" y="145">SW</text>
<text x="142.4" y="148.5">VIN</text>
<text x="161.9" y="148.5">VFB</text>
<text x="163.6" y="145">EN</text>
<text x="169.5" y="146.8">4</text>
<text x="23.7" y="155.2">2</text>
<text x="28.2" y="153.8">2</text>
<text x="364.2" y="160.5">GND</text>
<text x="373.9" y="159.1">39</text>
<text x="315.5" y="162.6">1</text>
<text x="315.5" y="166.2">2</text>
<text x="320" y="164">GND</text>
<text x="320" y="167.6">3V3</text>
<text x="363.6" y="167.6">IO23</text>
<text x="364.2" y="164">GND</text>
<text x="373.9" y="166.2">37</text>
<text x="373.9" y="162.6">38</text>
<text x="315.5" y="169.7">3</text>
<text x="315.5" y="173.2">4</text>
<text x="320" y="171.1">EN</text>
<text x="363.6" y="171.1">IO22</text>
<text x="373.9" y="173.2">35</text>
<text x="373.9" y="169.7">36</text>
<text x="315.5" y="176.7">5</text>
<text x="320" y="174.6">SENSOR_VP</text>
<text x="320" y="178.2">SENSOR_VN</text>
<text x="362.6" y="178.2">RXD0</text>
<text x="362.9" y="174.6">TXD0</text>
<text x="373.9" y="176.7">34</text>
<text x="315.5" y="180.3">6</text>
<text x="315.5" y="183.8">7</text>
<text x="320" y="181.7">IO34</text>
<text x="320" y="185.2">IO35</text>
<text x="363.6" y="181.7">IO21</text>
<text x="366.9" y="185.2">NC</text>
<text x="373.9" y="183.8">32</text>
<text x="373.9" y="180.3">33</text>
<text x="315.5" y="187.3">8</text>
<text x="315.5" y="190.9">9</text>
<text x="320" y="188.7">IO32</text>
<text x="363.6" y="188.7">IO19</text>
<text x="373.9" y="190.9">30</text>
<text x="373.9" y="187.3">31</text>
<text x="313.5" y="194.4">10</text>
<text x="313.5" y="197.9">11</text>
<text x="320" y="192.3">IO33</text>
<text x="320" y="195.8">IO25</text>
<text x="363.6" y="192.3">IO18</text>
<text x="365.6" y="195.8">IO5</text>
<text x="373.9" y="197.9">28</text>
<text x="373.9" y="194.4">29</text>
<text x="156.6" y="200" transform="rotate(-90 156.6 200)">3</text>
<text x="167.2" y="200" transform="rotate(-90 167.2 200)">1</text>
<text x="313.5" y="201.4">12</text>
<text x="320" y="199.3">IO26</text>
<text x="320" y="202.8">IO27</text>
<text x="363.6" y="202.8">IO16</text>
<text x="363.6" y="199.3">IO17</text>
<text x="373.9" y="201.4">27</text>
<text x="156.6" y="209.1" transform="rotate(-90 156.6 209.1)">4</text>
<text x="167.2" y="209.1" transform="rotate(-90 167.2 209.1)">2</text>
<text x="313.5" y="205">13</text>
<text x="313.5" y="208.5">14</text>
<text x="320" y="206.4">IO14</text>
<text x="320" y="209.9">IO12</text>
<text x="365.6" y="209.9">IO0</text>
<text x="365.6" y="206.4">IO4</text>
<text x="373.9" y="208.5">25</text>
<text x="373.9" y="205">26</text>
<text x="330.9" y="222.3" transform="rotate(-90 330.9 222.3)">GND</text>
<text x="334.4" y="222.3" transform="rotate(-90 334.4 222.3)">IO13</text>
<text x="338" y="222.3" transform="rotate(-90 338 222.3)">SD2</text>
<text x="341.5" y="222.3" transform="rotate(-90 341.5 222.3)">SD3</text>
<text x="345" y="222.3" transform="rotate(-90 345 222.3)">CMD</text>
<text x="348.5" y="222.3" transform="rotate(-90 348.5 222.3)">CLK</text>
<text x="352.1" y="222.3" transform="rotate(-90 352.1 222.3)">SD0</text>
<text x="355.6" y="222.3" transform="rotate(-90 355.6 222.3)">SD1</text>
<text x="359.1" y="222.3" transform="rotate(-90 359.1 222.3)">IO15</text>
<text x="362.7" y="222.3" transform="rotate(-90 362.7 222.3)">IO2</text>
<text x="329.5" y="228.8" transform="rotate(-90 329.5 228.8)">15</text>
<text x="333" y="228.8" transform="rotate(-90 333 228.8)">16</text>
<text x="336.5" y="228.8" transform="rotate(-90 336.5 228.8)">17</text>
<text x="340.1" y="228.8" transform="rotate(-90 340.1 228.8)">18</text>
<text x="343.6" y="228.8" transform="rotate(-90 343.6 228.8)">19</text>
<text x="347.1" y="228.8" transform="rotate(-90 347.1 228.8)">20</text>
<text x="350.7" y="228.8" transform="rotate(-90 350.7 228.8)">21</text>
<text x="354.2" y="228.8" transform="rotate(-90 354.2 228.8)">22</text>
<text x="357.7" y="228.8" transform="rotate(-90 357.7 228.8)">23</text>
<text x="361.2" y="228.8" transform="rotate(-90 361.2 228.8)">24</text>
<text x="156.6" y="245.9" transform="rotate(-90 156.6 245.9)">3</text>
<text x="167.2" y="245.9" transform="rotate(-90 167.2 245.9)">1</text>
<text x="156.6" y="255" transform="rotate(-90 156.6 255)">4</text>
<text x="167.2" y="255" transform="rotate(-90 167.2 255)">2</text>
</g>
<g font-size="3.2">
<text x="211.2" y="46.2">1</text>
<text x="214.7" y="48">GND/ADJ</text>
<text x="138.9" y="139.7">1</text>
<text x="142.4" y="141.5">GND</text>
</g>
</svg>
